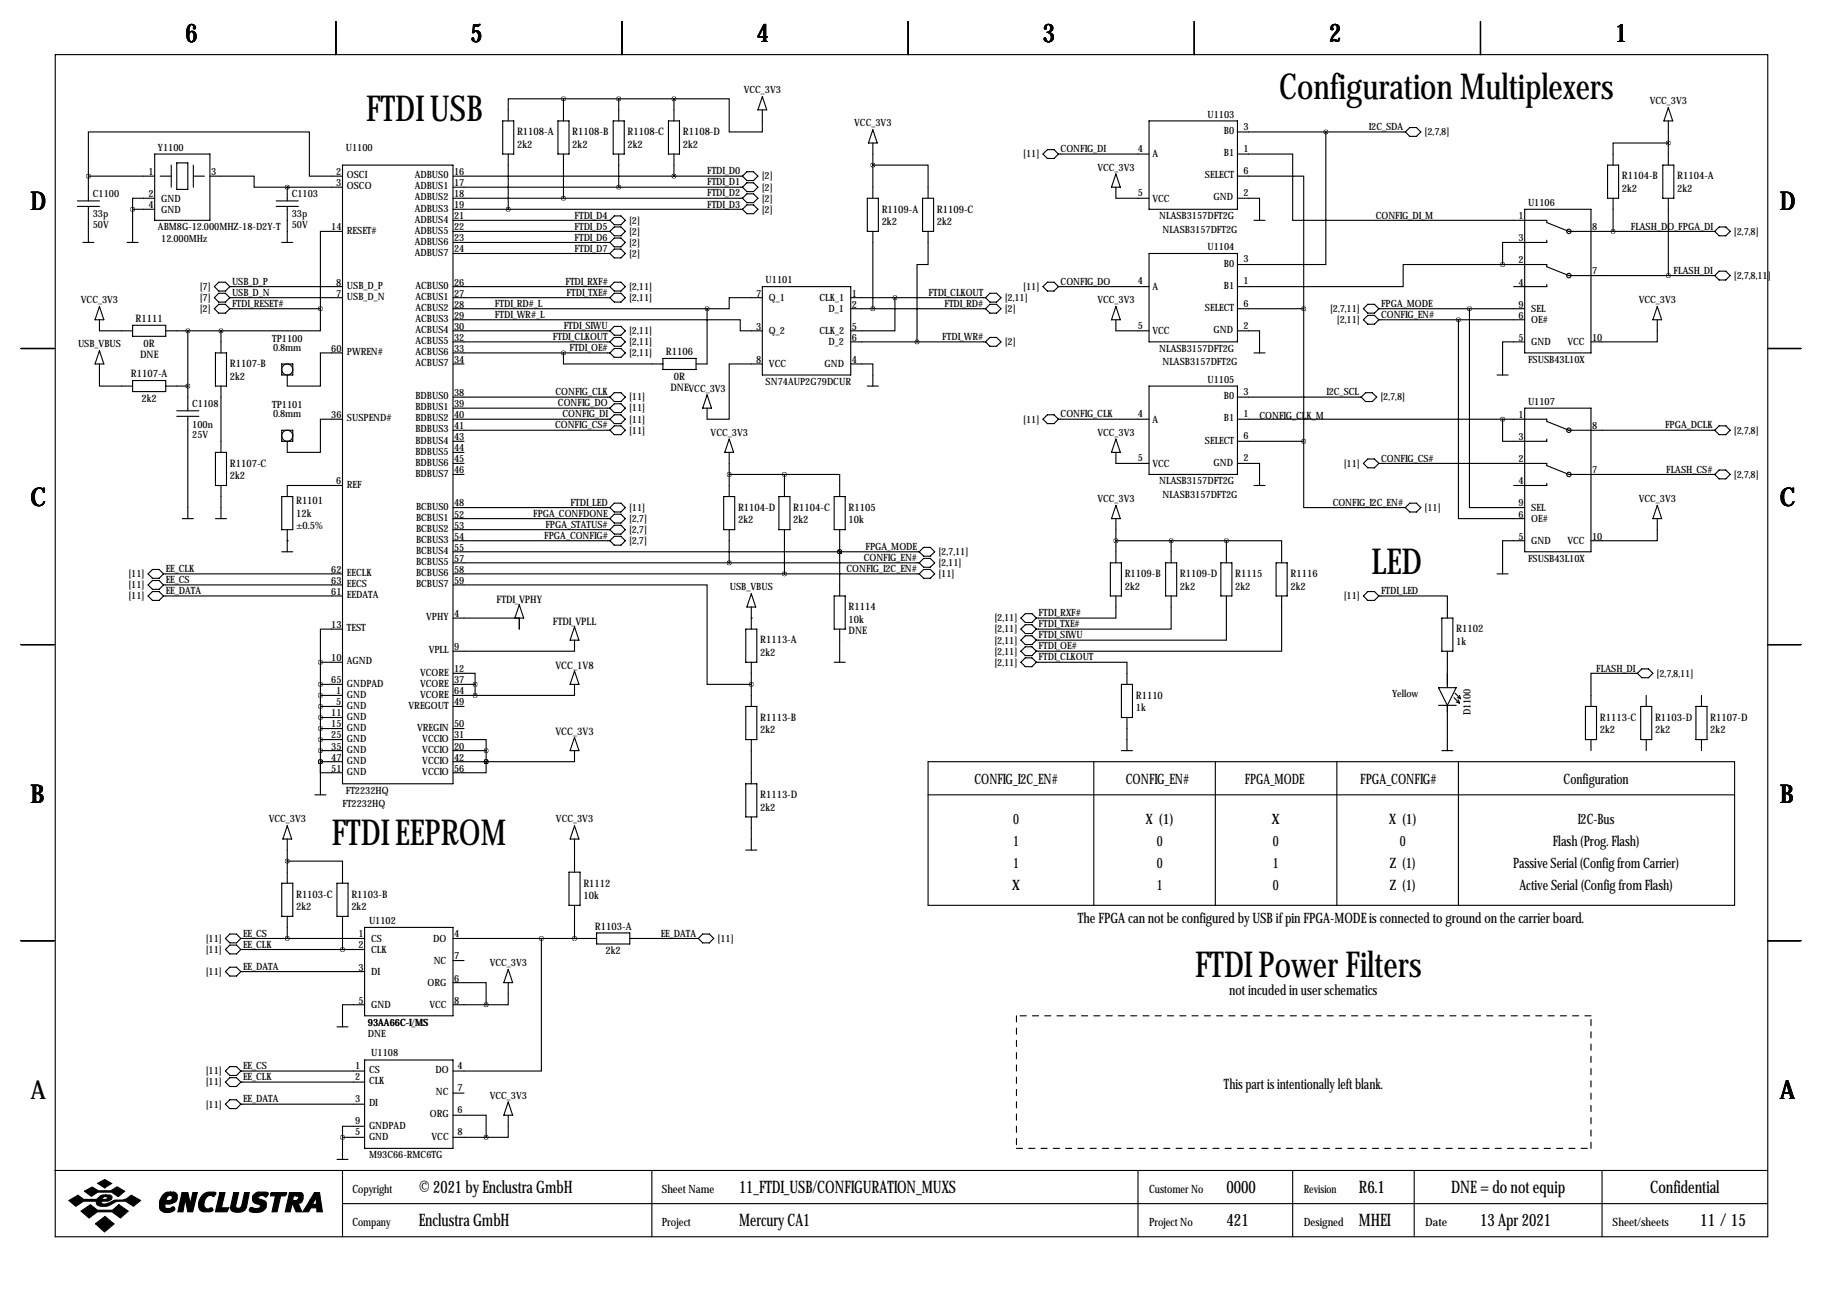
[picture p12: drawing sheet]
<svg xmlns="http://www.w3.org/2000/svg" width="419mm" height="297mm" viewBox="0 0 419 297" stroke-linecap="round" stroke-linejoin="round" font-family="sans-serif">
<g fill="none" stroke="#000" stroke-width=".25">
<path d="M12.7 12.6h393.7v271.7h-393.7zM77.2 4.9v7.7M143 4.9v7.7M208.8 4.9v7.7M274.6 4.9v7.7M340.4 4.9v7.7M35.6 35.4h12.7v15.3h-12.7zM39.4 38v5M40.6 37.5h2.6v6h-2.6zM44.4 38v5M78.7 38h25.4v142.2h-25.4zM115.6 27.8h2.5v7.6h-2.5z"/>
<path d="M116.8 35.4v12.7M128.3 27.8h2.5v7.6h-2.5zM129.5 22.7h-12.7v5.1M129.5 22.7v5.1M129.5 35.4v10.2M129.5 22.7h25.4M141 27.8h2.5v7.6h-2.5zM142.2 22.7v5.1M142.2 35.4v7.6M153.7 27.8h2.5v7.6h-2.5zM154.9 22.7h12.7v7.6h7.7v-5M154.9 22.7v5.1"/>
<path d="M154.9 35.4v5.1M171.7 39.5h1.5l1 1-1 1h-1.5l-1-1zM175.3 22.2l1 3.1h-2.1zM200.7 38h12.7v7.6M200.7 32.9v12.7M200.7 29.8l1 3.1h-2.1zM239.8 35.4l1-1h1.5l1 1-1 1h-1.5zM243.3 35.4h20.9M256.5 40l1.1 3h-2.1zM264.2 27.8h20.3v20.3h-20.3zM284.5 35.4h12.7v15.3h58.4v.5l5.1 2h33.5M284.5 30.3h38.6"/>
<path d="M304.8 30.3v30.5h-20.3M324.1 29.3h1.5l1 1-1 1.1h-1.5l-1-1.1zM369.6 38h2.5v7.6h-2.5zM382.3 38h2.5v7.6h-2.5zM383.5 32.9h-12.7v5.1M383.5 24.8l1.1 3h-2.1zM383.5 27.8v10.2M17.8 46.2h5.1M17.8 47.5h5.1M19 55.7h2.6M20.3 40.5v-10.2h50.8v10.2h7.6M20.3 40.5h15.3"/>
<path d="M20.3 40.5v5.7M20.3 47.5v8.2M29.2 55.7h2.5M30.5 48.1h5.1M30.5 48.1v7.6M35.6 45.6h-5.1v2.5M36.8 40.5h2.6M44.4 40.5h2.6M48.3 40.5h10.1v2.5h7.6M63.5 46.2h5.1M63.5 47.5h5.1M64.8 55.7h2.5"/>
<path d="M66 43h.1M66 43h12.7M66 43v3.2M66 47.5v8.2M78.7 53.2h-5v17.8M104.1 40.5h66.6M104.1 43h66.6M104.1 53.2h36.1M104.1 45.6h66.6M104.1 48.1h66.6M104.1 50.7h36.1M104.1 55.7h36.1"/>
<path d="M104.1 58.3h36.1M141.2 54.7h1.5l1.1 1-1.1 1.1h-1.5l-1-1.1zM141.2 57.3h1.5l1.1 1-1.1 1h-1.5l-1-1zM141.2 52.2h1.5l1.1 1-1.1 1h-1.5l-1-1zM141.2 49.6h1.5l1.1 1.1-1.1 1h-1.5l-1-1zM171.7 47.1h1.5l1 1-1 1h-1.5l-1-1zM171.7 44.6h1.5l1 1-1 1h-1.5l-1-1zM171.7 42h1.5l1 1-1 1.1h-1.5l-1-1.1zM199.4 45.6h2.5v7.6h-2.5zM200.7 53.2v17.8M212.1 45.6h2.5v7.6h-2.5zM213.4 53.2v7.6h-2.6v17.8"/>
<path d="M256.5 43v2.6h7.7M264.2 58.3h20.3v20.3h-20.3zM284.5 45.6h5.1v5.1M284.5 40.5h15.2v30.5M288.3 50.7h2.5M350.5 48.1h15.3v33h-15.3zM355.6 55.2v.5h-10.2v5.1M370.8 45.6v7.6M383.5 45.6v17.8M394.2 53.2l1-1h1.5l1.1 1-1.1 1h-1.5zM22.9 70.5l1 3h-2.1zM22.9 73.5v2.6h7.6"/>
<path d="M30.5 74.8h7.6v2.5h-7.6zM38.1 76.1h12.7M43.2 76.1v18.3M49.3 65.9l1-1h1.5l1 1-1 1h-1.5zM49.3 71l1-1h1.5l1 1-1 1h-1.5zM50.3 67.4h1.5l1 1-1 1.1h-1.5l-1-1.1zM50.8 76.1v5M52.8 68.4h25.9M52.8 65.9h25.9M52.8 71h20.9M73.7 71v5.1h-22.9M104.1 73.5h66.1v2.6h5.1"/>
<path d="M104.1 68.4h36.1M104.1 65.9h36.1M104.1 71h58.5M104.1 76.1h36.1M104.1 78.6h36.1M141.2 77.6h1.5l1.1 1-1.1 1h-1.5l-1-1zM141.2 75h1.5l1.1 1.1-1.1 1h-1.5l-1-1zM141.2 67.4h1.5l1.1 1-1.1 1.1h-1.5l-1-1.1zM141.2 64.9h1.5l1.1 1-1.1 1h-1.5l-1-1zM162.6 71v12.7h-2.6M175.3 68.4h-7.7v2.6h-5M175.3 65.9h20.3v20.3h-20.3z"/>
<path d="M195.6 68.4h31M195.6 71h31M195.6 78.6h31M205.7 68.4v7.7h-10.1M226.6 78.6l1-1h1.5l1 1-1 1h-1.5zM226.6 71l1-1h1.5l1 1-1 1h-1.5zM227.6 67.4h1.5l1 1-1 1.1h-1.5l-1-1.1zM239.8 65.9l1-1h1.5l1 1-1 1h-1.5zM243.3 65.9h20.9M256.5 70.5l1.1 3h-2.1zM256.5 73.5v2.6h7.7M284.5 76.1h5.1v5"/>
<path d="M284.5 71h15.2M299.7 71v30.5M313.4 71l1.1-1h1.5l1 1-1 1h-1.5zM313.4 73.5l1.1-1h1.5l1 1-1 1h-1.5zM317 71h33.5M317 73.5h33.5M335.3 73.5v45.7h15.2M337.8 71v45.7h12.7M345.4 60.8h-22.8v5.1h-38.1M345.4 60.8h10.2v.5l5.1 2.1h33.5M350.5 78.6h-5.1v7.6M355.6 65.4v.5h-7.6"/>
<path d="M381 73.5v5.1h-15.2M381 70.5l1 3h-2zM395.2 62.3h1.5l1.1 1.1-1.1 1h-1.5l-1-1zM4.8 80.1h7.6M22.9 83.7v5.1h7.6M22.9 80.6l1 3.1h-2.1zM30.5 87.5h7.6v2.5h-7.6zM38.1 88.8h5.1M40.6 94.4h5.1M40.6 95.7h5.1M43.2 95.7v23.5M49.5 81.1h2.6v7.7h-2.6z"/>
<path d="M50.8 88.8v15.2M64.8 83.7h2.5v2.5h-2.5zM64.8 98.9h2.5v2.6h-2.5zM78.7 81.1h-5v7.7h-7.7v-2.6M78.7 96.4h-5v7.6h-7.7v-2.5M104.1 81.1h36.1M104.1 96.4h36.1M104.1 83.7h2.6M104.1 91.3h36.1M104.1 93.8h36.1M104.1 98.9h36.1M129.5 81.1v2.6h22.9"/>
<path d="M140.2 81.1l1-1h1.5l1.1 1-1.1 1.1h-1.5zM141.2 90.3h1.5l1.1 1-1.1 1h-1.5l-1-1zM141.2 92.8h1.5l1.1 1-1.1 1.1h-1.5l-1-1.1zM141.2 95.4h1.5l1.1 1-1.1 1h-1.5l-1-1zM141.2 97.9h1.5l1.1 1-1.1 1h-1.5l-1-1zM152.4 82.4h7.6v2.5h-7.6zM162.6 90.8l1 3h-2.1zM175.3 83.7h-7.7v12.7h-5v-2.6M195.6 83.7h5.1v5.1M199.4 88.8h2.5M239.8 96.4l1-1h1.5l1 1-1 1h-1.5zM243.3 96.4h20.9"/>
<path d="M264.2 88.8h20.3v20.3h-20.3zM284.5 96.4h71.1v.5l5.1 2h33.5M284.5 91.3h28.4M288.3 81.1h2.5M312.9 91.3l1-1h1.6l1 1-1 1h-1.6zM344.2 86.2h2.5M345.4 96.4v5.1h10.2v-.5M350.5 93.8h15.3v33.1h-15.3zM394.2 98.9l1-1h1.5l1.1 1-1.1 1h-1.5zM406.4 80.1h7.6M41.9 119.2h2.5M49.5 104h2.6v7.6h-2.6z"/>
<path d="M49.5 119.2h2.6M50.8 111.6v7.6M64.8 114.2h2.5v7.6h-2.5zM78.7 111.6h-12.7v2.6M104.1 101.5h2.6M104.1 104h2.6M104.1 106.5h2.6M104.1 109.1h2.6M104.1 116.7h36.1M104.1 119.2h36.1M140.2 116.7l1-1h1.5l1.1 1-1.1 1h-1.5zM141.2 118.2h1.5l1.1 1-1.1 1.1h-1.5l-1-1.1z"/>
<path d="M166.4 114.2h2.5v7.6h-2.5zM167.6 101l1.1 3h-2.1zM167.6 109.1h12.7M167.6 104v10.2M179.1 114.2h2.5v7.6h-2.5zM180.3 109.1h12.7v5.1M180.3 109.1v5.1M191.8 114.2h2.5v7.6h-2.5zM256.5 101l1.1 3h-2.1zM256.5 104v2.5h7.7M256.5 116.2l1.1 3h-2.1zM256.5 119.2v10.2"/>
<path d="M284.5 106.5h5.1v5.1M284.5 101.5h15.2M288.3 111.6h2.5M299.7 101.5v15.2h23.4M313.4 106.5l1.1-1h1.5l1 1-1 1.1h-1.5zM317 106.5h38.6v.5l5.1 2.1h33.5M324.1 115.7h1.5l1 1-1 1h-1.5l-1-1zM355.6 111.1v.5h-7.6M381 119.2v5.1h-15.2M381 116.2l1 3h-2zM395.2 108.1h1.5l1.1 1-1.1 1h-1.5l-1-1zM35.1 136h1.5l1 1-1 1h-1.5l-1.1-1z"/>
<path d="M35.1 130.9h1.5l1 1-1 1.1h-1.5l-1.1-1.1zM35.1 133.5h1.5l1 1-1 1h-1.5l-1.1-1zM37.6 131.9h41.1M37.6 134.5h41.1M37.6 137h41.1M64.8 126.9h2.5M66 124.3h.1M66 121.8v5.1M104.1 134.5h58.5v22.8h10.1M104.1 131.9h107.2M104.1 121.8h36.1M104.1 124.3h36.1"/>
<path d="M104.1 126.9h107.2M104.1 129.4h107.2M119.4 139.1l1 3h-2zM141.2 120.8h1.5l1.1 1-1.1 1h-1.5l-1-1zM141.2 123.3h1.5l1.1 1-1.1 1h-1.5l-1-1zM167.6 121.8v7.6M172.7 139.6v5M172.7 136.5l1 3.1h-2zM180.3 121.8v10.1M191.8 137h2.5v7.6h-2.5zM193 126.9h.1M193 121.8v15.2"/>
<path d="M211.3 129.4l1-1h1.6l1 1-1 1h-1.6zM211.3 131.9l1-1h1.6l1 1-1 1.1h-1.6zM212.3 125.8h1.6l1 1.1-1 1h-1.6l-1-1zM255.3 129.4h2.5v7.6h-2.5zM256.5 137v5.1h-18.2M256.5 124.3h25.4M268 129.4h2.5v7.6h-2.5zM269.2 137v7.6h-30.9M269.2 124.3v5.1M280.7 129.4h2.5v7.6h-2.5zM281.9 137v10.2h-43.6M281.9 124.3h12.7v5.1"/>
<path d="M281.9 124.3v5.1M293.4 129.4h2.5v7.6h-2.5zM294.6 137v12.7h-56.3M313.4 137l1.1-1h1.5l1 1-1 1h-1.5zM317 137h15.7v5.1M344.2 131.9h2.5M350.5 124.3h-5.1v7.6M4.8 148.2h7.6M73.7 152.3h5M73.7 157.3h5M73.7 159.9h5M73.7 152.3v30.4"/>
<path d="M78.7 144.6h-5v7.7M104.1 142.1h15.3v2.5v-2.5M104.1 154.8h5.1v2.5M104.1 157.3h5.1M109.2 157.3v2.6M132.1 154.3l1 3h-2zM132.1 157.3v2.6h-28M132.1 147.2v2.5h-28M132.1 144.1l1 3.1h-2zM171.4 144.6h2.6v7.7h-2.6zM172.7 142.1h.1M172.7 152.3v10.1"/>
<path d="M191.8 152.3h2.5M193 144.6v7.7M235.7 146.2h1.5l1.1 1-1.1 1h-1.5l-1-1zM235.7 148.7h1.5l1.1 1-1.1 1h-1.5l-1-1zM235.7 151.2h1.5l1.1 1.1-1.1 1h-1.5l-1-1zM235.7 141.1h1.5l1.1 1-1.1 1h-1.5l-1-1zM235.7 143.6h1.5l1.1 1-1.1 1.1h-1.5l-1-1.1zM238.3 152.3h20.8v5M257.8 157.3h2.5v7.7h-2.5zM330.7 158.1h4.1l-2.1 4.1zM331.5 142.1h2.5v7.6h-2.5zM332.7 149.7v8.4"/>
<path d="M334.5 159.4l1.3 1.2M335.5 159.9l.3 .7M376.4 154.8h-10.6v7.6M376.4 154.8l1-1h1.6l1 1-1 1h-1.6zM378.5 159.9v2.5M391.2 159.9v2.5M406.4 148.2h7.6M73.7 175.1v2.6h5M73.7 175.1h.1M73.7 175.1h5M73.7 162.4h5M73.7 165h5"/>
<path d="M73.7 167.5h5M73.7 170h5M73.7 172.6h5M104.1 170h7.7v2.6M104.1 162.4h2.6M104.1 167.5h2.6M104.1 172.6h7.7M111.8 175.1v2.6h-7.7M111.8 175.1h.1M111.8 172.6v2.5M132.1 172.6v2.5h-28M132.1 169.5l1 3.1h-2z"/>
<path d="M171.4 162.4h2.6v7.6h-2.6zM172.7 170v10.2M213.4 175.1h185.4v33h-185.4zM251.5 175.1v33M257.8 172.6h2.5M259.1 165v7.6M279.4 175.1v33M307.3 175.1v33M330.7 162.2h4.1M331.5 172.6h2.5M332.7 162.2v10.4M334.3 160.4l1.2 1.3"/>
<path d="M334.8 161.4l.7 .3M335 160.4l.8 .2M335.3 175.1v33M335.3 160.9l.2 .8M364.5 162.4h2.5v7.6h-2.5zM365.8 170v2.6M377.2 162.4h2.5v7.6h-2.5zM378.5 170v2.6M389.9 162.4h2.5v7.6h-2.5zM391.2 170v2.6M66 198h12.7v5.1M66 192.9v10.2"/>
<path d="M66 189.9l1.1 3h-2.1zM72.4 182.7h2.5M132.1 192.9v7.6M132.1 189.9l1 3h-2zM171.4 180.2h2.6v7.6h-2.6zM171.4 195.4h2.6M172.7 187.8v7.6M213.4 182.7h185.4M4.8 216.3h7.6M52.8 214.7h1.6l1 1.1-1 1h-1.6l-1-1zM52.8 217.3h1.6l1 1-1 1h-1.6l-1-1zM55.4 215.8h28.4"/>
<path d="M55.4 218.3h28.4M64.8 203.1h2.5v7.6h-2.5zM66 210.7v5.1M77.5 203.1h2.5v7.6h-2.5zM78.7 210.7v7.6M83.8 213.2h20.3v20.3h-20.3zM104.1 215.8h33.1M124.5 215.8v30.4h-20.4M130.8 200.5h2.5v7.6h-2.5zM132.1 208.1v7.7M137.2 214.5h7.6v2.5h-7.6zM144.8 215.8h15.7"/>
<path d="M160.5 215.8l1-1.1h1.6l1 1.1-1 1h-1.6zM406.4 216.3h7.6M51.8 223.4l1-1h1.6l1 1-1 1h-1.6zM55.4 223.4h28.4M77.5 236.1h2.5M83.8 231h-5.1v5.1M104.1 225.9h7.7v5.1M104.1 231h7.7M104.1 220.8h2.6M116.8 225.9v5.1h-5M116.8 222.9l1.1 3h-2.1zM51.8 248.8l1-1h1.6l1 1-1 1h-1.6z"/>
<path d="M52.8 245.2h1.6l1 1-1 1.1h-1.6l-1-1.1zM52.8 252.8h1.6l1 1.1-1 1h-1.6l-1-1zM55.4 246.2h28.4M55.4 248.8h28.4M55.4 253.9h28.4M83.8 258.9h-5.1v2.6M83.8 243.7h20.3v20.3h-20.3zM104.1 256.4h7.7v5.1M104.1 251.3h2.6M116.8 256.4v5.1h-5M116.8 253.4l1.1 3h-2.1zM12.6 269.1h393.7"/>
<path d="M77.5 266.6h2.5M78.7 261.5v5.1M78.7 269.1v15.2M78.7 276.7h327.6M78.7 261.5h5.1M104.1 261.5h7.7M149.9 269.1v15.2M261.6 269.1v15.2M297.2 269.1v15.2M325.1 269.1v15.2M368.3 269.1v15.2"/>
<circle cx="360.7" cy="53.2" r=".51"/>
<circle cx="360.7" cy="63.4" r=".51"/>
<circle cx="66" cy="84.9" r="1.27"/>
<circle cx="360.7" cy="98.9" r=".51"/>
<circle cx="66" cy="100.2" r="1.27"/>
<circle cx="360.7" cy="109.1" r=".51"/>
</g>
<g fill="#000" stroke="#000" stroke-width=".25">
<path d="M15.8 276l2.1-1.2 1.4 1h2.8l.3-.2a1.77 1.77 0 0 1 1.9-.9v.4l-.6 .2-.2 .5h.9l.3-.6-.4-.1v-.4h.9a.59 .59 0 0 1 .6 .7l-.2 .4-.8 .4h-1.4l-.1 .1 .1 .4a3.2 3.2 0 0 0 2.7-.7l.3-.1a4 4 0 0 0 3.8-1.1l2.1 1.2-1.6 1.3a4 4 0 0 0-5.5-.2 2.66 2.66 0 0 1-2.9-.2l-.1-.7h-3l-1.8 1.1zM19.4 273.9l1.8-1 1.4 .9h2.9l1.4-.9 1.8 1-1.5 1.2-1.5-1h-3.2l-1.5 .9zM22.5 272l1.6-.8 1.6 .9-1.6 1zM18.6 278.4l2.2-1.4 1.6 1.2h3.5l1.4-1.2 2.2 1.4-1.8 1.6-1.9-1.4h-3.4l-1.9 1.4zM37.4 274.7a1.75 1.75 0 0 1 1.8-.6v.7a.82 .82 0 0 0-.8 1.2h.6a.6 .6 0 0 0 .6-.5 .6 .6 0 0 0-.4-.7v-.7h.8l.5 .3a1.61 1.61 0 0 1 0 1.7 1.61 1.61 0 0 1-1.5 .7h-1v.9l.2 .1h.9l.7-.4 .4 .4a1.06 1.06 0 0 1-1.3 1 1.82 1.82 0 0 1-2.2-1.1 3.5 3.5 0 0 1 .7-3zM41.9 274.2h1.3l.5 2.6 .6-2.6h1.1l-1.1 4.4h-1.1l-.6-2.9-.5 2.9h-1.2zM46.7 274.6a2.78 2.78 0 0 1 2.9-.4l-.4 .9a1.32 1.32 0 0 0-2.1 .8l-.2 .8a.98 .98 0 0 0 1.1 1.2 .55 .55 0 0 1 .6-.2 .55 .55 0 0 1 .4 .6l-.7 .3-1.8-.1a1.79 1.79 0 0 1-.8-2.3zM50.5 274.2h1.2l-.8 3.5h1.7l-.4 .9h-2.7zM53.7 274.2h1.2l-.7 3.1a.73 .73 0 0 0 .7 .5 .73 .73 0 0 0 .7-.6l.6-3h1.1l-.7 3.4a2.28 2.28 0 0 1-3.6 .4v-.4zM58.3 274.7l.8-.6h2.1l.5 .2v.2l-.6 .7a.96 .96 0 0 0-1-.4 .96 .96 0 0 0-.8 .6l1.7 .8a1.71 1.71 0 0 1-.1 1.8 1.71 1.71 0 0 1-1.7 .8l-1.4-.2a.51 .51 0 0 1-.4-.7 .51 .51 0 0 1 .8-.2l1 .1a.52 .52 0 0 0 .6-.2 .52 .52 0 0 0-.2-.7 1.39 1.39 0 0 1-1.4-.6 1.39 1.39 0 0 1 .1-1.6zM62.2 274.4l.2-.2h3.5l-.1 .4-.3 .3h-1l-.8 3.7h-1.2l.8-3.7h-1.1zM66.5 274.2h1.7v.7h-.7l-.2 1.1h.9l.3-.3a.44 .44 0 0 0 .1-.5 .44 .44 0 0 0-.4-.3v-.7h1l.3 .2 .2 .3v.9a1.03 1.03 0 0 1-1.2 1l.9 2h-1.3l-.8-1.8h-.1l-.5 1.8h-1.1z"/>
<path d="M72.3 274.2h1.2l.6 4.4h-1.3v-.9h-1.3l-.6 .9h-1.3l1.7-2.7h1l-.4 .8 .2 .2h.4l.2-.2v-1.5l-.4 .7h-1zM21.9 281.3l2.2-1.6 2.1 1.7-2.2 1.8z"/>
</g>
<path d="M233.7 233.5v30.5M365.8 233.5h-132.1M233.7 264h132.1M365.8 264v-30.5" fill="none" stroke="#000" stroke-width=".25" stroke-dasharray="1.4 1.4"/>
<path d="M73.6 172.6a.05 .05 0 0 0 .1 0 .05 .05 0 0 0-.1 0zM73.6 170a.05 .05 0 0 0 .1 0 .05 .05 0 0 0-.1 0zM73.6 167.5a.05 .05 0 0 0 .1 0 .05 .05 0 0 0-.1 0zM73.6 165a.05 .05 0 0 0 .1 0 .05 .05 0 0 0-.1 0zM73.6 162.4a.05 .05 0 0 0 .1 0 .05 .05 0 0 0-.1 0zM73.6 159.9a.05 .05 0 0 0 .1 0 .05 .05 0 0 0-.1 0zM73.6 157.3a.05 .05 0 0 0 .1 0 .05 .05 0 0 0-.1 0zM73.6 175.1a.05 .05 0 0 0 .1 0 .05 .05 0 0 0-.1 0zM73.6 152.3a.05 .05 0 0 0 .1 0 .05 .05 0 0 0-.1 0zM66 198a.05 .05 0 0 0 .1 0 .05 .05 0 0 0-.1 0zM337.8 71a.05 .05 0 0 0 .1 0 .05 .05 0 0 0-.1 0zM335.2 73.5a.05 .05 0 0 0 .1 0 .05 .05 0 0 0-.1 0zM345.4 96.4a.05 .05 0 0 0 .1 0 .05 .05 0 0 0-.1 0zM20.3 40.5a.05 .05 0 0 0 .1 0 .05 .05 0 0 0-.1 0zM66 43a.05 .05 0 0 0 .1 0 .05 .05 0 0 0-.1 0zM180.3 131.9a.05 .05 0 0 0 .1 0 .05 .05 0 0 0-.1 0zM167.6 129.4a.05 .05 0 0 0 .1 0 .05 .05 0 0 0-.1 0zM167.6 109.1a.05 .05 0 0 0 .1 0 .05 .05 0 0 0-.1 0zM299.7 71a.05 .05 0 0 0 .1 0 .05 .05 0 0 0-.1 0zM299.7 101.5a.05 .05 0 0 0 .1 0 .05 .05 0 0 0-.1 0zM205.7 68.4a.05 .05 0 0 0 .1 0 .05 .05 0 0 0-.1 0zM162.5 71a.05 .05 0 0 0 .1 0 .05 .05 0 0 0-.1 0zM129.5 81.1a.05 .05 0 0 0 .1 0 .05 .05 0 0 0-.1 0zM370.8 53.2a.05 .05 0 0 0 .1 0 .05 .05 0 0 0-.1 0zM383.5 63.4a.05 .05 0 0 0 .1 0 .05 .05 0 0 0-.1 0zM383.5 32.9a.05 .05 0 0 0 .1 0 .05 .05 0 0 0-.1 0zM129.5 22.7a.05 .05 0 0 0 .1 0 .05 .05 0 0 0-.1 0zM142.2 22.7a.05 .05 0 0 0 .1 0 .05 .05 0 0 0-.1 0zM200.6 71a.05 .05 0 0 0 .1 0 .05 .05 0 0 0-.1 0zM200.6 38a.05 .05 0 0 0 .1 0 .05 .05 0 0 0-.1 0zM116.8 48.1a.05 .05 0 0 0 .1 0 .05 .05 0 0 0-.1 0zM129.5 45.6a.05 .05 0 0 0 .1 0 .05 .05 0 0 0-.1 0zM142.2 43a.05 .05 0 0 0 .1 0 .05 .05 0 0 0-.1 0zM154.9 40.5a.05 .05 0 0 0 .1 0 .05 .05 0 0 0-.1 0zM73.6 175.1a.05 .05 0 0 0 .1 0 .05 .05 0 0 0-.1 0zM180.3 109.1a.05 .05 0 0 0 .1 0 .05 .05 0 0 0-.1 0zM43.1 76.1a.05 .05 0 0 0 .1 0 .05 .05 0 0 0-.1 0zM43.1 88.8a.05 .05 0 0 0 .1 0 .05 .05 0 0 0-.1 0zM132 215.8a.05 .05 0 0 0 .1 0 .05 .05 0 0 0-.1 0zM172.7 157.3a.05 .05 0 0 0 .1 0 .05 .05 0 0 0-.1 0zM269.2 124.3a.05 .05 0 0 0 .1 0 .05 .05 0 0 0-.1 0zM281.9 124.3a.05 .05 0 0 0 .1 0 .05 .05 0 0 0-.1 0zM256.5 124.3a.05 .05 0 0 0 .1 0 .05 .05 0 0 0-.1 0zM73.6 71a.05 .05 0 0 0 .1 0 .05 .05 0 0 0-.1 0zM30.4 48.1a.05 .05 0 0 0 .1 0 .05 .05 0 0 0-.1 0zM111.7 231a.05 .05 0 0 0 .1 0 .05 .05 0 0 0-.1 0zM111.7 261.5a.05 .05 0 0 0 .1 0 .05 .05 0 0 0-.1 0zM66 215.8a.05 .05 0 0 0 .1 0 .05 .05 0 0 0-.1 0zM78.7 218.3a.05 .05 0 0 0 .1 0 .05 .05 0 0 0-.1 0zM193 126.9a.05 .05 0 0 0 .1 0 .05 .05 0 0 0-.1 0zM124.4 215.8a.05 .05 0 0 0 .1 0 .05 .05 0 0 0-.1 0zM193 126.9a.05 .05 0 0 0 .1 0 .05 .05 0 0 0-.1 0zM210.8 78.6a.05 .05 0 0 0 .1 0 .05 .05 0 0 0-.1 0zM78.7 261.5a.05 .05 0 0 0 .1 0 .05 .05 0 0 0-.1 0zM154.9 22.7a.05 .05 0 0 0 .1 0 .05 .05 0 0 0-.1 0zM109.2 157.3a.05 .05 0 0 0 .1 0 .05 .05 0 0 0-.1 0zM109.2 159.9a.05 .05 0 0 0 .1 0 .05 .05 0 0 0-.1 0zM111.7 172.6a.05 .05 0 0 0 .1 0 .05 .05 0 0 0-.1 0zM111.7 175.1a.05 .05 0 0 0 .1 0 .05 .05 0 0 0-.1 0zM111.7 175.1a.05 .05 0 0 0 .1 0 .05 .05 0 0 0-.1 0zM345.4 60.8a.05 .05 0 0 0 .1 0 .05 .05 0 0 0-.1 0z" fill="#000" stroke="#000" stroke-width="1"/>
<g font-size="8.2">
<text x="294.1" y="22.7">Configuration Multiplexers</text>
<text x="84.2" y="27.8">FTDI USB</text>
<text x="315.3" y="131.9">LED</text>
<text x="76.3" y="194.2">FTDI EEPROM</text>
<text x="274.7" y="224.6">FTDI Power Filters</text>
</g>
<g font-size="5.9">
<text x="42.7" y="9.8">6</text>
<text x="108.2" y="9.8">5</text>
<text x="174" y="9.8">4</text>
<text x="239.8" y="9.8">3</text>
<text x="305.6" y="9.8">2</text>
<text x="371.3" y="9.8">1</text>
<text x="7" y="48.4">D</text>
<text x="409.2" y="48.4">D</text>
<text x="7" y="116.4">C</text>
<text x="409.2" y="116.4">C</text>
<text x="7" y="184.5">B</text>
<text x="409.2" y="184.5">B</text>
<text x="7" y="252.6">A</text>
<text x="409.2" y="252.6">A</text>
</g>
<g font-size="4">
<text x="96.3" y="274.2">© 2021 by Enclustra GmbH</text>
<text x="169.9" y="274.2">11_FTDI_USB/CONFIGURATION_MUXS</text>
<text x="281.9" y="274.2">0000</text>
<text x="312.4" y="274.2">R6.1</text>
<text x="333.6" y="274.2">DNE = do not equip</text>
<text x="379.4" y="274.2">Confidential</text>
<text x="96.3" y="281.8">Enclustra GmbH</text>
<text x="169.9" y="281.8">Mercury CA1</text>
<text x="281.9" y="281.8">421</text>
<text x="312.4" y="281.8">MHEI</text>
<text x="340.3" y="281.8">13 Apr 2021</text>
<text x="390.9" y="281.8">11 /15</text>
</g>
<g font-size="3.3">
<text x="224" y="180.2">CONFIG_I2C_EN#</text>
<text x="258.8" y="180.2">CONFIG_EN#</text>
<text x="286.2" y="180.2">FPGA_MODE</text>
<text x="312.7" y="180.2">FPGA_CONFIG#</text>
<text x="359.5" y="180.2">Configuration</text>
<text x="232.9" y="189.3">0</text>
<text x="263.4" y="189.3">X (1)</text>
<text x="292.4" y="189.3">X</text>
<text x="319.3" y="189.3">X (1)</text>
<text x="362.8" y="189.3">I2C-Bus</text>
<text x="232.9" y="194.4">1</text>
<text x="265.9" y="194.4">0</text>
<text x="292.6" y="194.4">0</text>
<text x="321.8" y="194.4">0</text>
<text x="357" y="194.4">Flash (Prog. Flash)</text>
<text x="232.9" y="199.5">1</text>
<text x="265.9" y="199.5">0</text>
<text x="292.6" y="199.5">1</text>
<text x="319.5" y="199.5">Z (1)</text>
<text x="347.9" y="199.5">Passive Serial (Config from Carrier)</text>
<text x="232.7" y="204.6">X</text>
<text x="265.9" y="204.6">1</text>
<text x="292.6" y="204.6">0</text>
<text x="319.5" y="204.6">Z (1)</text>
<text x="349.3" y="204.6">Active Serial (Config from Flash)</text>
<text x="247.8" y="212.2">The FPGA can not be configured by USB if pin FPGA-MODE is connected to ground on the carrier board.</text>
<text x="282.6" y="228.7">not incuded in user schematics</text>
<text x="281.4" y="250.3">This part is intentionally left blank.</text>
</g>
<g font-size="2.6">
<text x="81" y="274.2">Copyright</text>
<text x="152.1" y="274.2">Sheet Name</text>
<text x="264.2" y="274.2">Customer No</text>
<text x="299.7" y="274.2">Revision</text>
<text x="81" y="281.8">Company</text>
<text x="152.1" y="281.8">Project</text>
<text x="264.2" y="281.8">Project No</text>
<text x="299.7" y="281.8">Designed</text>
<text x="327.7" y="281.8">Date</text>
<text x="370.7" y="281.8">Sheet/sheets</text>
</g>
<g font-size="2.4">
<text x="118.9" y="31.1">R1108-A</text>
<text x="118.9" y="34">2k2</text>
<text x="131.6" y="31.1">R1108-B</text>
<text x="131.6" y="34">2k2</text>
<text x="144.3" y="31.1">R1108-C</text>
<text x="144.3" y="34">2k2</text>
<text x="157" y="31.1">R1108-D</text>
<text x="157" y="34">2k2</text>
<text x="372.9" y="41.3">R1104-B</text>
<text x="385.6" y="41.3">R1104-A</text>
<text x="372.9" y="44.1">2k2</text>
<text x="385.6" y="44.1">2k2</text>
<text x="202.7" y="48.9">R1109-A</text>
<text x="202.7" y="51.7">2k2</text>
<text x="215.4" y="48.9">R1109-C</text>
<text x="215.4" y="51.7">2k2</text>
<text x="31.2" y="74">R1111</text>
<text x="32.2" y="82.2">DNE</text>
<text x="33" y="79.7">0R</text>
<text x="153.1" y="81.6">R1106</text>
<text x="30.1" y="86.7">R1107-A</text>
<text x="52.8" y="84.4">R1107-B</text>
<text x="52.8" y="87.3">2k2</text>
<text x="154.1" y="89.8">DNEVCC_3V3</text>
<text x="154.9" y="87.3">0R</text>
<text x="32.5" y="92.4">2k2</text>
<text x="52.8" y="107.3">R1107-C</text>
<text x="52.8" y="110.2">2k2</text>
<text x="68.1" y="115.9">R1101</text>
<text x="68.1" y="118.8">12k</text>
<text x="169.7" y="117.5">R1104-D</text>
<text x="182.4" y="117.5">R1104-C</text>
<text x="195.1" y="117.5">R1105</text>
<text x="68.1" y="121.6">±0.5%</text>
<text x="169.7" y="120.3">2k2</text>
<text x="182.4" y="120.3">2k2</text>
<text x="195.1" y="120.3">10k</text>
<text x="258.6" y="132.7">R1109-B</text>
<text x="258.6" y="135.6">2k2</text>
<text x="271.3" y="132.7">R1109-D</text>
<text x="271.3" y="135.6">2k2</text>
<text x="284" y="132.7">R1115</text>
<text x="284" y="135.6">2k2</text>
<text x="296.7" y="132.7">R1116</text>
<text x="296.7" y="135.6">2k2</text>
<text x="114.2" y="138.5">FTDI_VPHY</text>
<text x="127.1" y="143.6">FTDI_VPLL</text>
<text x="195.1" y="140.3">R1114</text>
<text x="195.1" y="143.2">10k</text>
<text x="174.8" y="147.9">R1113-A</text>
<text x="195.1" y="145.7">DNE</text>
<text x="334.8" y="145.4">R1102</text>
<text x="334.8" y="148.3">1k</text>
<text x="127.7" y="153.8">VCC_1V8</text>
<text x="174.8" y="150.8">2k2</text>
<text x="261.1" y="160.6">R1110</text>
<text x="174.8" y="165.7">R1113-B</text>
<text x="261.1" y="163.5">1k</text>
<text x="367.8" y="165.7">R1113-C</text>
<text x="380.5" y="165.7">R1103-D</text>
<text x="393.2" y="165.7">R1107-D</text>
<text x="127.7" y="169">VCC_3V3</text>
<text x="174.8" y="168.6">2k2</text>
<text x="367.8" y="168.6">2k2</text>
<text x="380.5" y="168.6">2k2</text>
<text x="393.2" y="168.6">2k2</text>
<text x="174.8" y="183.5">R1113-D</text>
<text x="174.8" y="186.4">2k2</text>
<text x="134.1" y="203.8">R1112</text>
<text x="68.1" y="206.4">R1103-C</text>
<text x="68.1" y="209.2">2k2</text>
<text x="80.8" y="206.4">R1103-B</text>
<text x="80.8" y="209.2">2k2</text>
<text x="134.1" y="206.7">10k</text>
<text x="136.8" y="213.7">R1103-A</text>
<text x="139.2" y="219.4">2k2</text>
</g>
<g font-size="2.3">
<text x="171" y="21.4">VCC_3V3</text>
<text x="379.3" y="24">VCC_3V3</text>
<text x="196.4" y="29.1">VCC_3V3</text>
<text x="277.6" y="27">U1103</text>
<text x="285.9" y="29.8">3</text>
<text x="314.7" y="29.9">I2C_SDA</text>
<text x="36.3" y="34.7">Y1100</text>
<text x="79.5" y="34.7">U1100</text>
<text x="243.8" y="35">CONFIG_DI</text>
<text x="261.6" y="34.9">4</text>
<text x="281.4" y="30.9">B0</text>
<text x="281.4" y="35.9">B1</text>
<text x="285.9" y="34.9">1</text>
<text x="327.5" y="31.1">[2,7,8]</text>
<text x="34.1" y="40.2">1</text>
<text x="48.5" y="40.2">3</text>
<text x="77.3" y="40.2">2</text>
<text x="79.8" y="41">OSCI</text>
<text x="95.4" y="41">ADBUS0</text>
<text x="104.4" y="40.2">16</text>
<text x="162.6" y="40.1">FTDI_D0</text>
<text x="175.1" y="41.3">[2]</text>
<text x="235.3" y="36.2">[11]</text>
<text x="252.3" y="39.2">VCC_3V3</text>
<text x="264.9" y="36.2">A</text>
<text x="277" y="41">SELECT</text>
<text x="285.9" y="40">6</text>
<text x="21.3" y="45.3">C1100</text>
<text x="34.1" y="45.3">2</text>
<text x="34.1" y="47.9">4</text>
<text x="37.1" y="46.3">GND</text>
<text x="67.1" y="45.3">C1103</text>
<text x="77.3" y="42.8">3</text>
<text x="79.8" y="43.6">OSCO</text>
<text x="95.4" y="43.6">ADBUS1</text>
<text x="95.4" y="46.1">ADBUS2</text>
<text x="104.4" y="42.8">17</text>
<text x="104.4" y="45.3">18</text>
<text x="104.4" y="47.9">19</text>
<text x="162.6" y="47.7">FTDI_D3</text>
<text x="162.6" y="45.2">FTDI_D2</text>
<text x="162.6" y="42.6">FTDI_D1</text>
<text x="175.1" y="46.3">[2]</text>
<text x="175.1" y="43.8">[2]</text>
<text x="261.6" y="45.1">5</text>
<text x="264.9" y="46.3">VCC</text>
<text x="279" y="46.1">GND</text>
<text x="285.9" y="45.1">2</text>
<text x="351.3" y="47.4">U1106</text>
<text x="21.3" y="49.9">33p</text>
<text x="21.3" y="52.4">50V</text>
<text x="36.3" y="53">ABM8G-12.000MHZ-18-D2Y-T</text>
<text x="37.1" y="48.9">GND</text>
<text x="67.1" y="49.9">33p</text>
<text x="67.1" y="52.4">50V</text>
<text x="76.1" y="52.9">14</text>
<text x="79.8" y="53.7">RESET#</text>
<text x="95.4" y="48.6">ADBUS3</text>
<text x="95.4" y="51.2">ADBUS4</text>
<text x="95.4" y="53.7">ADBUS5</text>
<text x="104.4" y="50.4">21</text>
<text x="104.4" y="52.9">22</text>
<text x="132.1" y="52.8">FTDI_D5</text>
<text x="132.1" y="50.3">FTDI_D4</text>
<text x="144.6" y="54">[2]</text>
<text x="144.6" y="51.4">[2]</text>
<text x="175.1" y="48.9">[2]</text>
<text x="266.5" y="50.4">NLASB3157DFT2G</text>
<text x="267.3" y="53.5">NLASB3157DFT2G</text>
<text x="316.3" y="50.4">CONFIG_DI_M</text>
<text x="349.1" y="50.4">1</text>
<text x="366" y="52.9">8</text>
<text x="374.9" y="52.8">FLASH_DO_FPGA_DI</text>
<text x="398.6" y="54">[2,7,8]</text>
<text x="37.1" y="55.7">12.000MHz</text>
<text x="95.4" y="56.3">ADBUS6</text>
<text x="95.4" y="58.8">ADBUS7</text>
<text x="104.4" y="55.5">23</text>
<text x="104.4" y="58">24</text>
<text x="132.1" y="55.3">FTDI_D6</text>
<text x="132.1" y="57.9">FTDI_D7</text>
<text x="144.6" y="56.5">[2]</text>
<text x="144.6" y="59">[2]</text>
<text x="277.6" y="57.5">U1104</text>
<text x="349.1" y="55.5">3</text>
<text x="53.3" y="65.5">USB_D_P</text>
<text x="77.3" y="65.6">8</text>
<text x="104.4" y="65.6">26</text>
<text x="130" y="65.5">FTDI_RXF#</text>
<text x="176" y="65.1">U1101</text>
<text x="243.8" y="65.5">CONFIG_DO</text>
<text x="261.6" y="65.4">4</text>
<text x="281.4" y="61.3">B0</text>
<text x="285.9" y="60.3">3</text>
<text x="285.9" y="65.4">1</text>
<text x="349.1" y="65.6">4</text>
<text x="349.1" y="60.6">2</text>
<text x="366" y="63.1">7</text>
<text x="384.8" y="63">FLASH_DI</text>
<text x="398.6" y="64.1">[2,7,8,11]</text>
<text x="18.6" y="69.7">VCC_3V3</text>
<text x="45.9" y="69.2">[7]</text>
<text x="45.9" y="66.7">[7]</text>
<text x="45.9" y="71.7">[2]</text>
<text x="53.3" y="68">USB_D_N</text>
<text x="53.3" y="70.6">FTDI_RESET#</text>
<text x="77.3" y="68.2">7</text>
<text x="79.8" y="69">USB_D_N</text>
<text x="79.8" y="66.4">USB_D_P</text>
<text x="95.5" y="66.4">ACBUS0</text>
<text x="95.5" y="69">ACBUS1</text>
<text x="95.5" y="71.5">ACBUS2</text>
<text x="104.4" y="68.2">27</text>
<text x="104.4" y="70.7">28</text>
<text x="113.8" y="70.5">FTDI_RD#_L</text>
<text x="130.3" y="68">FTDI_TXE#</text>
<text x="144.6" y="69.2">[2,11]</text>
<text x="144.6" y="66.7">[2,11]</text>
<text x="173.8" y="68.2">7</text>
<text x="176.8" y="69.2">Q_1</text>
<text x="188.4" y="69.2">CLK_1</text>
<text x="190.5" y="71.7">D_1</text>
<text x="195.8" y="68.2">1</text>
<text x="195.8" y="70.7">2</text>
<text x="213.5" y="68">FTDI_CLKOUT</text>
<text x="217.1" y="70.6">FTDI_RD#</text>
<text x="231" y="71.7">[2]</text>
<text x="231" y="69.2">[2,11]</text>
<text x="235.3" y="66.7">[11]</text>
<text x="252.3" y="69.7">VCC_3V3</text>
<text x="264.9" y="66.7">A</text>
<text x="277" y="71.5">SELECT</text>
<text x="281.4" y="66.4">B1</text>
<text x="285.9" y="70.5">6</text>
<text x="305.8" y="71.7">[2,7,11]</text>
<text x="317.5" y="70.6">FPGA_MODE</text>
<text x="349.1" y="70.7">9</text>
<text x="352" y="71.7">SEL</text>
<text x="376.7" y="69.7">VCC_3V3</text>
<text x="95.5" y="74">ACBUS3</text>
<text x="95.5" y="76.6">ACBUS4</text>
<text x="104.4" y="73.3">29</text>
<text x="104.4" y="75.8">30</text>
<text x="113.8" y="73">FTDI_WR#_L</text>
<text x="129.6" y="75.7">FTDI_SIWU</text>
<text x="144.6" y="76.8">[2,11]</text>
<text x="173.8" y="75.8">3</text>
<text x="176.8" y="76.8">Q_2</text>
<text x="188.4" y="76.8">CLK_2</text>
<text x="195.8" y="75.8">5</text>
<text x="261.6" y="75.6">5</text>
<text x="264.9" y="76.8">VCC</text>
<text x="279" y="76.6">GND</text>
<text x="285.9" y="75.6">2</text>
<text x="307.3" y="74.3">[2,11]</text>
<text x="317.5" y="73.1">CONFIG_EN#</text>
<text x="349.1" y="73.3">6</text>
<text x="352" y="74.3">OE#</text>
<text x="17.9" y="79.9">USB_VBUS</text>
<text x="62.6" y="78.6">TP1100</text>
<text x="62.8" y="80.6">0.8mm</text>
<text x="76.1" y="80.9">60</text>
<text x="79.8" y="81.7">PWREN#</text>
<text x="95.5" y="79.1">ACBUS5</text>
<text x="95.5" y="81.7">ACBUS6</text>
<text x="104.4" y="78.3">32</text>
<text x="104.4" y="80.9">33</text>
<text x="104.4" y="83.4">34</text>
<text x="127.1" y="78.2">FTDI_CLKOUT</text>
<text x="130.9" y="80.7">FTDI_OE#</text>
<text x="144.6" y="79.4">[2,11]</text>
<text x="144.6" y="81.9">[2,11]</text>
<text x="173.8" y="83.4">8</text>
<text x="190.5" y="79.4">D_2</text>
<text x="195.8" y="78.3">6</text>
<text x="195.8" y="83.4">4</text>
<text x="216.6" y="78.2">FTDI_WR#</text>
<text x="231" y="79.4">[2]</text>
<text x="266.5" y="80.9">NLASB3157DFT2G</text>
<text x="267.3" y="83.9">NLASB3157DFT2G</text>
<text x="349.1" y="78.3">5</text>
<text x="351.3" y="83.4">FSUSB43L10X</text>
<text x="352" y="79.4">GND</text>
<text x="360.3" y="79.4">VCC</text>
<text x="366" y="78.3">10</text>
<text x="95.5" y="84.2">ACBUS7</text>
<text x="176" y="88.5">SN74AUP2G79DCUR</text>
<text x="176.8" y="84.4">VCC</text>
<text x="189.6" y="84.4">GND</text>
<text x="277.6" y="88">U1105</text>
<text x="44.2" y="93.6">C1108</text>
<text x="62.6" y="93.8">TP1101</text>
<text x="62.8" y="95.9">0.8mm</text>
<text x="95.5" y="91.8">BDBUS0</text>
<text x="95.5" y="94.4">BDBUS1</text>
<text x="104.4" y="91">38</text>
<text x="104.4" y="93.6">39</text>
<text x="127.7" y="90.9">CONFIG_CLK</text>
<text x="128.3" y="93.4">CONFIG_DO</text>
<text x="129.3" y="96">CONFIG_DI</text>
<text x="144.6" y="92.1">[11]</text>
<text x="144.6" y="94.6">[11]</text>
<text x="243.8" y="96">CONFIG_CLK</text>
<text x="261.6" y="95.9">4</text>
<text x="281.4" y="91.8">B0</text>
<text x="285.9" y="90.8">3</text>
<text x="285.9" y="95.9">1</text>
<text x="305" y="90.9">I2C_SCL</text>
<text x="317.3" y="92.1">[2,7,8]</text>
<text x="351.3" y="93.1">U1107</text>
<text x="44.2" y="98.4">100n</text>
<text x="44.2" y="100.7">25V</text>
<text x="76.1" y="96.1">36</text>
<text x="79.8" y="96.9">SUSPEND#</text>
<text x="95.5" y="96.9">BDBUS2</text>
<text x="95.5" y="99.4">BDBUS3</text>
<text x="95.5" y="102">BDBUS4</text>
<text x="104.4" y="96.1">40</text>
<text x="104.4" y="98.7">41</text>
<text x="104.4" y="101.2">43</text>
<text x="127.6" y="98.5">CONFIG_CS#</text>
<text x="144.6" y="97.1">[11]</text>
<text x="144.6" y="99.7">[11]</text>
<text x="163.4" y="100.2">VCC_3V3</text>
<text x="235.3" y="97.1">[11]</text>
<text x="252.3" y="100.2">VCC_3V3</text>
<text x="264.9" y="97.1">A</text>
<text x="277" y="102">SELECT</text>
<text x="281.4" y="96.9">B1</text>
<text x="285.9" y="101">6</text>
<text x="289.6" y="96.4">CONFIG_CLK_M</text>
<text x="349.1" y="101.2">3</text>
<text x="349.1" y="96.1">1</text>
<text x="366" y="98.7">8</text>
<text x="382.8" y="98.5">FPGA_DCLK</text>
<text x="398.6" y="99.7">[2,7,8]</text>
<text x="95.5" y="104.5">BDBUS5</text>
<text x="95.5" y="107.1">BDBUS6</text>
<text x="104.4" y="103.7">44</text>
<text x="104.4" y="106.3">45</text>
<text x="261.6" y="106">5</text>
<text x="264.9" y="107.3">VCC</text>
<text x="279" y="107.1">GND</text>
<text x="285.9" y="106">2</text>
<text x="308.9" y="107.3">[11]</text>
<text x="317.5" y="106.1">CONFIG_CS#</text>
<text x="349.1" y="106.3">2</text>
<text x="77.3" y="111.4">6</text>
<text x="79.8" y="112.1">REF</text>
<text x="95.5" y="109.6">BDBUS7</text>
<text x="104.4" y="108.8">46</text>
<text x="266.5" y="111.4">NLASB3157DFT2G</text>
<text x="349.1" y="111.4">4</text>
<text x="366" y="108.8">7</text>
<text x="383" y="108.7">FLASH_CS#</text>
<text x="398.6" y="109.8">[2,7,8]</text>
<text x="95.7" y="117.2">BCBUS0</text>
<text x="95.7" y="119.8">BCBUS1</text>
<text x="104.4" y="116.4">48</text>
<text x="104.4" y="119">52</text>
<text x="122.6" y="118.8">FPGA_CONFDONE</text>
<text x="131.2" y="116.3">FTDI_LED</text>
<text x="144.6" y="117.5">[11]</text>
<text x="252.3" y="115.4">VCC_3V3</text>
<text x="267.3" y="114.4">NLASB3157DFT2G</text>
<text x="306.4" y="116.3">CONFIG_I2C_EN#</text>
<text x="327.5" y="117.5">[11]</text>
<text x="349.1" y="119">6</text>
<text x="349.1" y="116.4">9</text>
<text x="352" y="117.5">SEL</text>
<text x="376.7" y="115.4">VCC_3V3</text>
<text x="95.7" y="122.3">BCBUS2</text>
<text x="95.7" y="124.8">BCBUS3</text>
<text x="104.4" y="121.5">53</text>
<text x="104.4" y="124.1">54</text>
<text x="125.1" y="123.9">FPGA_CONFIG#</text>
<text x="125.4" y="121.4">FPGA_STATUS#</text>
<text x="144.6" y="120">[2,7]</text>
<text x="144.6" y="122.5">[2,7]</text>
<text x="144.6" y="125.1">[2,7]</text>
<text x="349.1" y="124.1">5</text>
<text x="352" y="125.1">GND</text>
<text x="352" y="120">OE#</text>
<text x="360.3" y="125.1">VCC</text>
<text x="366" y="124.1">10</text>
<text x="38.1" y="131.5">EE_CLK</text>
<text x="76.1" y="131.7">62</text>
<text x="95.7" y="127.4">BCBUS4</text>
<text x="95.7" y="129.9">BCBUS5</text>
<text x="104.4" y="126.6">55</text>
<text x="104.4" y="129.1">57</text>
<text x="104.4" y="131.7">58</text>
<text x="194.6" y="131.5">CONFIG_I2C_EN#</text>
<text x="198.6" y="129">CONFIG_EN#</text>
<text x="199" y="126.5">FPGA_MODE</text>
<text x="215.7" y="127.6">[2,7,11]</text>
<text x="215.7" y="130.2">[2,11]</text>
<text x="351.3" y="129.2">FSUSB43L10X</text>
<text x="29.5" y="137.8">[11]</text>
<text x="29.5" y="132.7">[11]</text>
<text x="29.5" y="135.2">[11]</text>
<text x="38.1" y="136.6">EE_DATA</text>
<text x="38.1" y="134.1">EE_CS</text>
<text x="76.1" y="134.2">63</text>
<text x="76.1" y="136.8">61</text>
<text x="79.8" y="132.5">EECLK</text>
<text x="79.8" y="135">EECS</text>
<text x="79.8" y="137.5">EEDATA</text>
<text x="95.7" y="132.5">BCBUS6</text>
<text x="95.7" y="135">BCBUS7</text>
<text x="104.4" y="134.2">59</text>
<text x="167.8" y="135.7">USB_VBUS</text>
<text x="215.7" y="132.7">[11]</text>
<text x="308.9" y="137.8">[11]</text>
<text x="317.5" y="136.6">FTDI_LED</text>
<text x="98" y="142.6">VPHY</text>
<text x="104.4" y="141.8">4</text>
<text x="228.6" y="142.9">[2,11]</text>
<text x="238.8" y="141.7">FTDI_RXF#</text>
<text x="76.1" y="144.4">13</text>
<text x="79.8" y="145.2">TEST</text>
<text x="104.4" y="149.5">9</text>
<text x="228.6" y="147.9">[2,11]</text>
<text x="228.6" y="145.4">[2,11]</text>
<text x="238.8" y="146.8">FTDI_SIWU</text>
<text x="238.8" y="144.2">FTDI_TXE#</text>
<text x="238.8" y="149.3">FTDI_OE#</text>
<text x="76.1" y="152">10</text>
<text x="79.8" y="152.8">AGND</text>
<text x="96.6" y="155.3">VCORE</text>
<text x="98.6" y="150.2">VPLL</text>
<text x="104.4" y="154.5">12</text>
<text x="228.6" y="153">[2,11]</text>
<text x="228.6" y="150.5">[2,11]</text>
<text x="238.8" y="151.9">FTDI_CLKOUT</text>
<text x="367" y="154.4">FLASH_DI</text>
<text x="380.8" y="155.6">[2,7,8,11]</text>
<text x="76.1" y="157.1">65</text>
<text x="77.3" y="159.6">1</text>
<text x="79.8" y="157.9">GNDPAD</text>
<text x="79.8" y="160.4">GND</text>
<text x="96.6" y="157.9">VCORE</text>
<text x="96.6" y="160.4">VCORE</text>
<text x="104.4" y="157.1">37</text>
<text x="104.4" y="159.6">64</text>
<text x="320" y="160.1">Yellow</text>
<text x="76.1" y="164.7">11</text>
<text x="76.1" y="167.2">15</text>
<text x="77.3" y="162.2">5</text>
<text x="79.8" y="162.9">GND</text>
<text x="79.8" y="165.5">GND</text>
<text x="93.9" y="162.9">VREGOUT</text>
<text x="104.4" y="162.2">49</text>
<text x="104.4" y="167.2">50</text>
<text x="338.1" y="164.5" transform="rotate(-90 338.1 164.5)">D1100</text>
<text x="76.1" y="169.8">25</text>
<text x="76.1" y="172.3">35</text>
<text x="79.8" y="168">GND</text>
<text x="79.8" y="170.6">GND</text>
<text x="79.8" y="173.1">GND</text>
<text x="95.9" y="168">VREGIN</text>
<text x="97.1" y="170.6">VCCIO</text>
<text x="97.1" y="173.1">VCCIO</text>
<text x="104.4" y="169.8">31</text>
<text x="104.4" y="172.3">20</text>
<text x="76.1" y="174.9">47</text>
<text x="76.1" y="177.4">51</text>
<text x="79.8" y="175.6">GND</text>
<text x="79.8" y="178.2">GND</text>
<text x="97.1" y="175.6">VCCIO</text>
<text x="97.1" y="178.2">VCCIO</text>
<text x="104.4" y="174.9">42</text>
<text x="104.4" y="177.4">56</text>
<text x="78.7" y="185.5">FT2232HQ</text>
<text x="79.5" y="182.5">FT2232HQ</text>
<text x="61.8" y="189.1">VCC_3V3</text>
<text x="127.8" y="189.1">VCC_3V3</text>
<text x="55.9" y="215.4">EE_CS</text>
<text x="82.4" y="215.5">1</text>
<text x="84.8" y="212.5">U1102</text>
<text x="104.4" y="215.5">4</text>
<text x="151.9" y="215.4">EE_DATA</text>
<text x="47.3" y="216.5">[11]</text>
<text x="47.3" y="219.1">[11]</text>
<text x="55.9" y="217.9">EE_CLK</text>
<text x="82.4" y="218">2</text>
<text x="85.3" y="216.5">CS</text>
<text x="85.3" y="219.1">CLK</text>
<text x="99.6" y="216.5">DO</text>
<text x="99.7" y="221.6">NC</text>
<text x="104.4" y="220.6">7</text>
<text x="164.9" y="216.5">[11]</text>
<text x="47.3" y="224.1">[11]</text>
<text x="55.9" y="223">EE_DATA</text>
<text x="82.4" y="223.1">3</text>
<text x="85.3" y="224.1">DI</text>
<text x="98.3" y="226.7">ORG</text>
<text x="104.4" y="225.7">6</text>
<text x="112.6" y="222.1">VCC_3V3</text>
<text x="82.4" y="230.7">5</text>
<text x="85.3" y="231.8">GND</text>
<text x="98.7" y="231.8">VCC</text>
<text x="104.4" y="230.7">8</text>
<text x="84.6" y="235.8">93AA66C-I_MS</text>
<text x="84.6" y="235.8">93AA66C-I/MS</text>
<text x="84.6" y="238.4">DNE</text>
<text x="55.9" y="245.8">EE_CS</text>
<text x="81.6" y="245.7">1</text>
<text x="85.3" y="242.7">U1108</text>
<text x="105.2" y="245.7">4</text>
<text x="47.3" y="247">[11]</text>
<text x="47.3" y="249.5">[11]</text>
<text x="55.9" y="248.4">EE_CLK</text>
<text x="81.6" y="248.3">2</text>
<text x="84.8" y="246.8">CS</text>
<text x="84.8" y="249.3">CLK</text>
<text x="100.1" y="246.8">DO</text>
<text x="100.2" y="251.8">NC</text>
<text x="105.2" y="250.8">7</text>
<text x="47.3" y="254.6">[11]</text>
<text x="55.9" y="253.5">EE_DATA</text>
<text x="81.6" y="253.4">3</text>
<text x="84.8" y="254.4">DI</text>
<text x="98.8" y="256.9">ORG</text>
<text x="105.2" y="255.9">6</text>
<text x="112.6" y="252.6">VCC_3V3</text>
<text x="81.6" y="258.4">9</text>
<text x="81.6" y="261">5</text>
<text x="84.8" y="259.5">GNDPAD</text>
<text x="84.8" y="262">GND</text>
<text x="99.2" y="262">VCC</text>
<text x="105.2" y="261">8</text>
<text x="84.8" y="266.3">M93C66-RMC6TG</text>
</g>
</svg>
